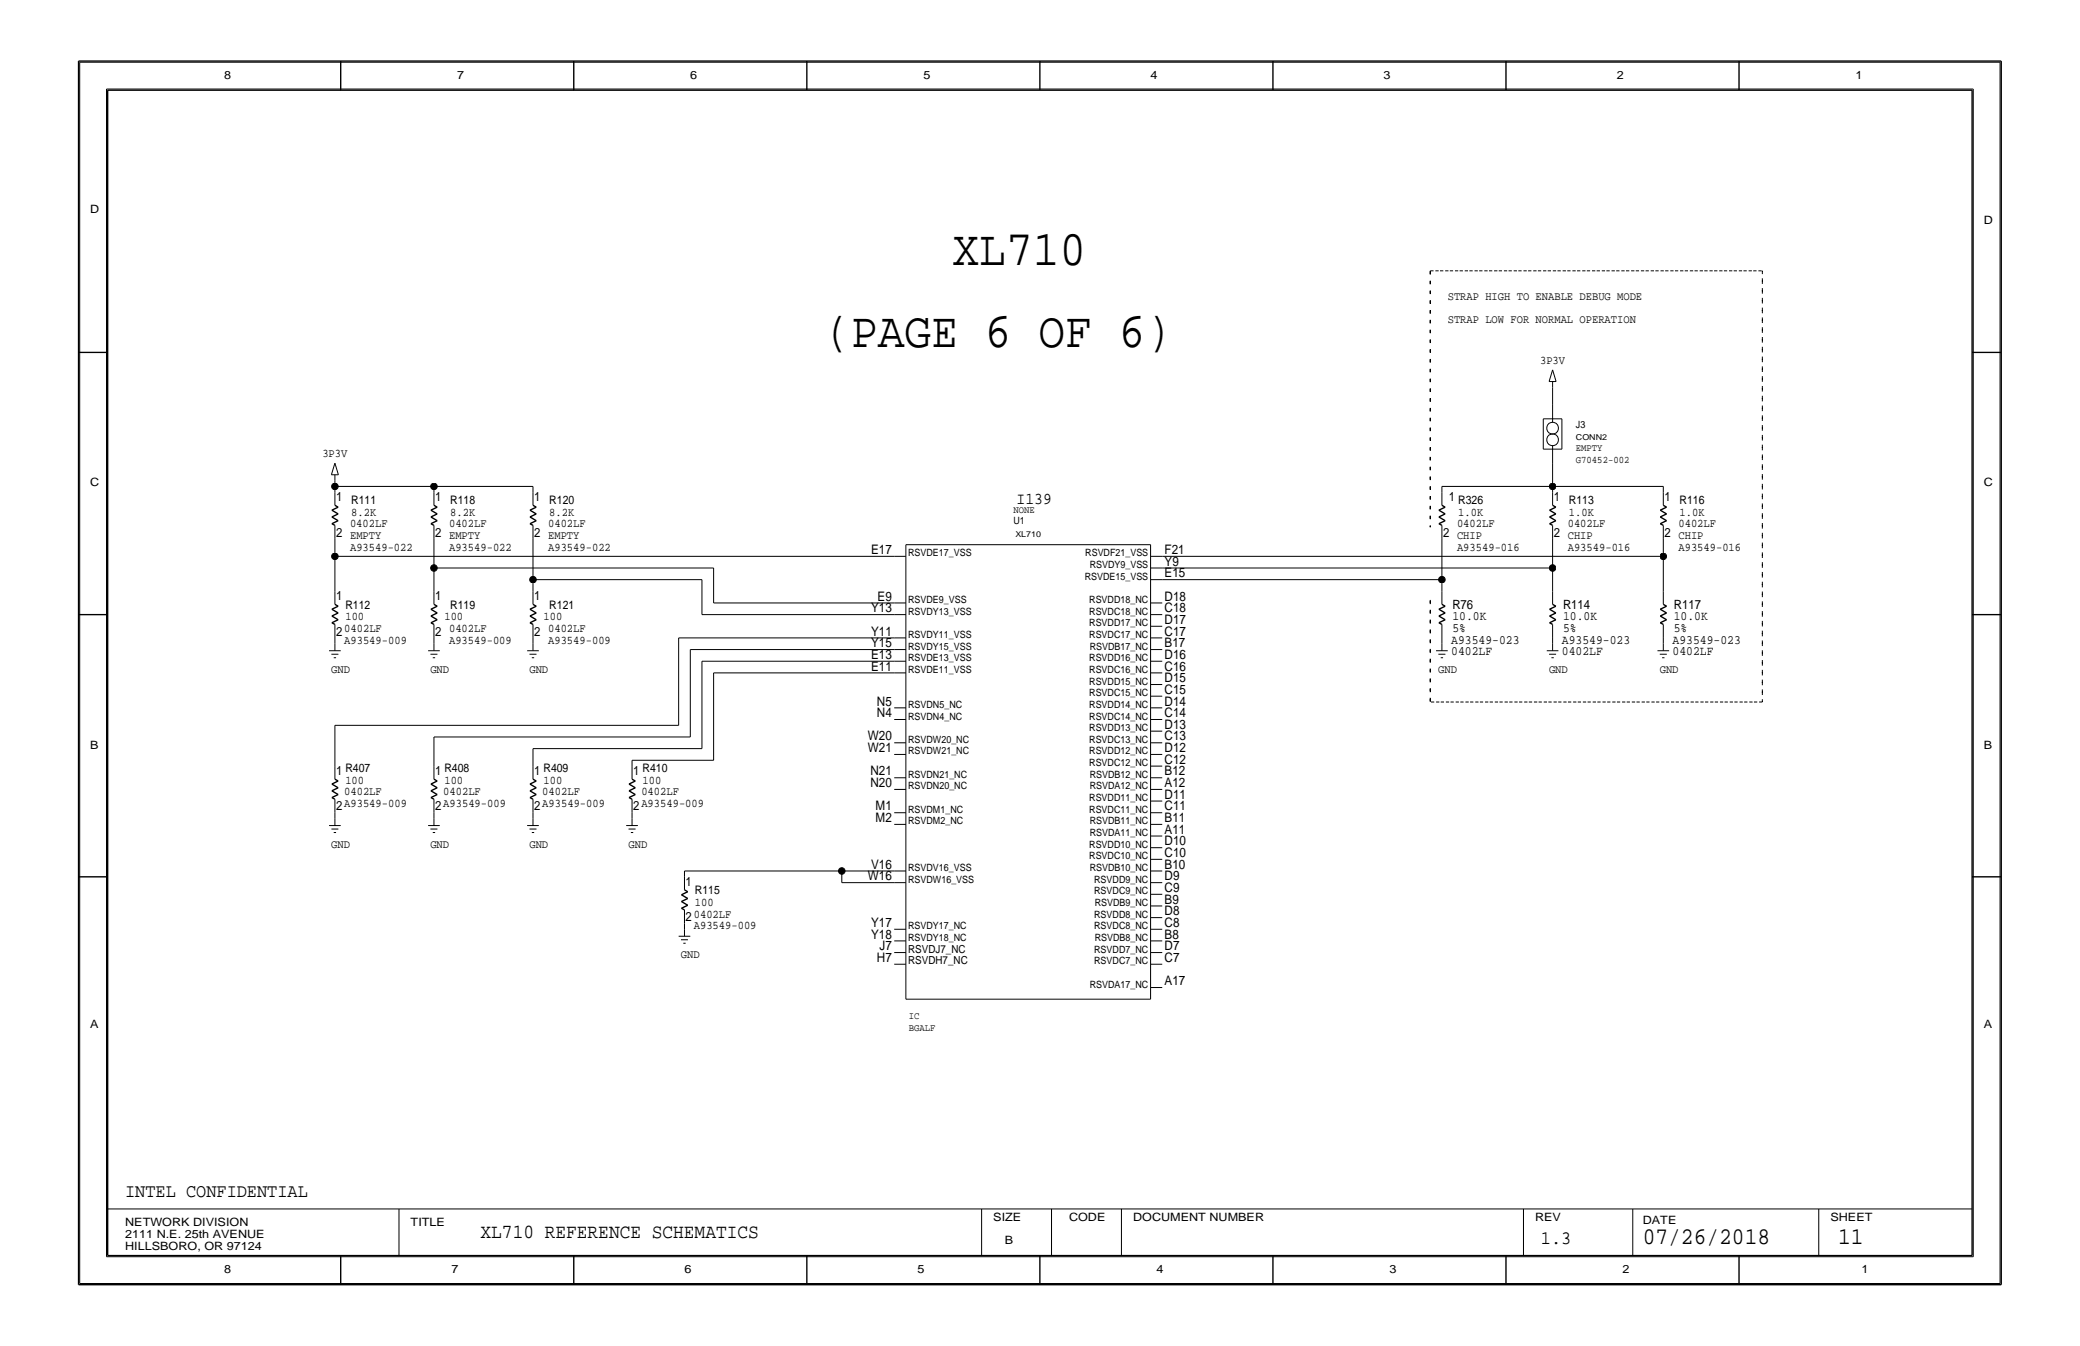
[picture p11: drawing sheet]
<svg xmlns="http://www.w3.org/2000/svg" width="432mm" height="279mm" viewBox="0 0 432 279" stroke-linecap="round" stroke-linejoin="round" font-family="sans-serif">
<g fill="none" stroke="#000" stroke-width=".21">
<path d="M16.5 12.9v253.5zM16.5 12.9h398.7zM22.1 18.5v242.4zM22.1 18.5h387.5zM409.6 18.5v242.4zM415.2 12.9v253.5zM321.6 79.2h1.4zM322.3 76.8l-.7 2.4zM322.3 76.8l.7 2.4zM322.3 79.2v1.2zM68.8 98.6h1.4zM69.5 96.1l-.7 2.5z"/>
<path d="M69.5 99.8v1.2zM69.5 96.1l.7 2.5zM69.5 98.6v1.2zM320.4 86.9v6.3zM320.4 86.9h3.8zM320.4 93.2h3.8zM322.3 80.4v3.6zM322.3 96.1v4.9zM322.3 92.5v3.6zM322.3 84v3.7zM324.2 86.9v6.3zM69.5 115.5h116.1z"/>
<path d="M69.5 111.9v3.6zM69.5 115.5v7.2zM69.5 101h20.6zM69.5 101v1.2zM69.5 109.1v2.8zM69.5 102.2v2.7zM90.1 111.9v6zM90.1 117.9v4.8zM90.1 101h20.5zM90.1 101v1.2zM90.1 109.1v2.8zM90.1 102.2v2.7z"/>
<path d="M90.1 117.9h58zM110.6 111.9v8.4zM110.6 101v1.2zM110.6 109.1v2.8zM110.6 102.2v2.7zM148.1 117.9v7.3zM185.6 115.5h2.5zM188.1 113.1h50.8zM188.1 113.1v94.3zM238.9 113.1v94.3zM238.9 117.9h2.4zM238.9 115.5h2.4z"/>
<path d="M241.3 117.9h81zM241.3 115.5h104zM299.3 111.9v8.4zM299.3 101h23zM299.3 101v1.2zM299.3 109.1v2.8zM299.3 102.2v2.7zM322.3 101h23zM322.3 117.9v4.8zM322.3 111.9v6zM322.3 101v1.2zM322.3 109.1v2.8z"/>
<path d="M322.3 102.2v2.7zM345.3 115.5v7.2zM345.3 111.9v3.6zM345.3 101v1.2zM345.3 109.1v2.8zM345.3 102.2v2.7zM68.3 135.1h2.4zM68.8 135.8h1.4zM69.3 136.5h.5zM69.5 132.4v1.2zM69.5 133.6v1.5zM69.5 129.6v2.8z"/>
<path d="M69.5 122.7v2.8zM88.9 135.1h2.4zM89.4 135.8h1.4zM89.8 136.5h.5zM90.1 132.4v1.2zM90.1 133.6v1.5zM90.1 129.6v2.8zM90.1 122.7v2.8zM109.4 135.1h2.5zM109.9 135.8h1.5zM110.4 136.5h.5zM110.6 120.3h35.1z"/>
<path d="M110.6 132.4v1.2zM110.6 120.3v2.4zM110.6 133.6v1.5zM110.6 129.6v2.8zM110.6 122.7v2.8zM140.9 132.4v18.2zM140.9 132.4h44.7zM143.3 134.8v18.2zM143.3 134.8h42.3zM145.7 137.3h39.9zM145.7 120.3v7.3zM145.7 127.6h39.9z"/>
<path d="M145.7 137.3v18.1zM148.1 125.2h37.5zM148.1 139.7h37.5zM148.1 139.7v18.1zM185.6 139.7h2.5zM185.6 127.6h2.5zM185.6 132.4h2.5zM185.6 134.8h2.5zM185.6 137.3h2.5zM185.6 125.2h2.5zM238.9 134.8h2.4zM238.9 132.4h2.4z"/>
<path d="M238.9 130h2.4zM238.9 137.3h2.4zM238.9 139.7h2.4zM238.9 127.6h2.4zM238.9 120.3h2.4zM238.9 125.2h2.4zM241.3 120.3h58zM298.1 135.1h2.4zM298.6 135.8h1.5zM299.1 136.5h.5zM299.3 132.4v1.2zM299.3 120.3v2.4z"/>
<path d="M299.3 129.6v2.8zM299.3 122.7v2.8zM299.3 133.6v1.5zM321.1 135.1h2.4zM321.6 135.8h1.4zM322.1 136.5h.5zM322.3 132.4v1.2zM322.3 133.6v1.5zM322.3 129.6v2.8zM322.3 122.7v2.8zM344.1 135.1h2.4zM344.6 135.8h1.4z"/>
<path d="M345.1 136.5h.4zM345.3 132.4v1.2zM345.3 133.6v1.5zM345.3 129.6v2.8zM345.3 122.7v2.8zM69.5 150.6h71.4zM69.5 150.6v8.4zM69.5 159v2.7zM90.1 153h53.2zM90.1 153v6zM90.1 159v2.7zM110.6 155.4h35.1z"/>
<path d="M110.6 155.4v3.6zM110.6 159v2.7zM131.2 157.8h16.9zM131.2 157.8v1.2zM131.2 159v2.7zM185.6 149.4h2.5zM185.6 146.9h2.5zM185.6 156.6h2.5zM185.6 154.2h2.5zM238.9 142.1h2.4zM238.9 144.5h2.4zM238.9 146.9h2.4z"/>
<path d="M238.9 149.4h2.4zM238.9 151.8h2.4zM238.9 159h2.4zM238.9 156.6h2.4zM238.9 154.2h2.4zM68.3 171.4h2.4zM68.8 172.1h1.4zM69.3 172.8h.5zM69.5 168.7v1.2zM69.5 169.9v1.5zM69.5 165.9v2.8zM88.9 171.4h2.4z"/>
<path d="M89.4 172.1h1.4zM89.8 172.8h.5zM90.1 168.7v1.2zM90.1 165.9v2.8zM90.1 169.9v1.5zM109.4 171.4h2.5zM109.9 172.1h1.5zM110.4 172.8h.5zM110.6 168.7v1.2zM110.6 165.9v2.8zM110.6 169.9v1.5zM130 171.4h2.4z"/>
<path d="M130.5 172.1h1.4zM131 172.8h.5zM131.2 168.7v1.2zM131.2 165.9v2.8zM131.2 169.9v1.5zM185.6 161.4h2.5zM185.6 163.9h2.5zM185.6 171.1h2.5zM185.6 168.7h2.5zM238.9 161.4h2.4zM238.9 178.4h2.4zM238.9 173.5h2.4z"/>
<path d="M238.9 171.1h2.4zM238.9 168.7h2.4zM238.9 163.9h2.4zM238.9 176h2.4zM238.9 166.3h2.4zM140.9 194.3h2.4zM141.4 195.1h1.4zM141.9 195.8h.4zM142.1 191.7v1.2zM142.1 180.8v1.2zM142.1 192.9v1.4zM142.1 188.9v2.8z"/>
<path d="M142.1 182v2.7zM142.1 180.8h32.7zM174.8 183.2h10.8zM174.8 180.8v2.4zM174.8 180.8h10.8zM185.6 192.9h2.5zM185.6 195.3h2.5zM185.6 197.7h2.5zM185.6 180.8h2.5zM185.6 183.2h2.5zM238.9 180.8h2.4zM238.9 183.2h2.4z"/>
<path d="M238.9 185.6h2.4zM238.9 188.1h2.4zM238.9 190.5h2.4zM238.9 192.9h2.4zM238.9 195.3h2.4zM238.9 197.7h2.4zM185.6 200.2h2.5zM188.1 207.4h50.8zM238.9 200.2h2.4zM238.9 205h2.4zM22.4 251h387zM82.8 251v9.6z"/>
<path d="M203.8 251v9.6zM218.3 251v9.6zM232.8 251v9.6zM316.3 251v9.6zM339 251v9.6zM377.6 251v9.6zM16.5 266.4h398.7zM22.1 260.9h387.5z"/>
<circle cx="322.3" cy="91.3" r="1.22"/>
<circle cx="322.3" cy="88.9" r="1.22"/>
</g>
<path d="M296.9 56.2h69zM296.9 56.2v53.2zM365.9 56.2v89.5zM296.9 124v21.7zM296.9 145.7h69z" fill="none" stroke="#000" stroke-width=".21" stroke-dasharray=".7 1.4" stroke-linecap="butt"/>
<g fill="#000" stroke="#000" stroke-width=".21">
<circle cx="69.5" cy="115.5" r=".68"/>
<circle cx="69.5" cy="101" r=".68"/>
<circle cx="90.1" cy="101" r=".68"/>
<circle cx="90.1" cy="117.9" r=".68"/>
<circle cx="322.3" cy="117.9" r=".68"/>
<circle cx="322.3" cy="101" r=".68"/>
<circle cx="345.3" cy="115.5" r=".68"/>
<circle cx="110.6" cy="120.3" r=".68"/>
<circle cx="299.3" cy="120.3" r=".68"/>
<circle cx="174.8" cy="180.8" r=".68"/>
</g>
<g fill="none" stroke="#000" stroke-width=".29">
<path d="M16.3 12.7h399.1zM16.3 12.7v254zM22.4 18.7h387zM22.4 18.7v241.9zM70.7 12.7v6zM119.1 12.7v6zM167.5 12.7v6zM215.9 12.7v6zM264.3 12.7v6zM312.6 12.7v6zM361 12.7v6zM409.4 18.7v241.9z"/>
<path d="M415.4 12.7v254zM16.3 73.2h6.1zM409.4 73.2h6zM68.9 108.7l.6 .4zM68.9 108.7l1.3-.6zM68.9 107.3l1.3 .8zM68.9 107.3l1.3-.6zM68.9 105.9l1.3-.6zM68.9 105.9l1.3 .8zM69.5 104.9l.7 .4zM89.5 108.7l.6 .4zM89.5 108.7l1.3-.6z"/>
<path d="M89.5 107.3l1.3 .8zM89.5 107.3l1.3-.6zM89.5 105.9l1.3-.6zM89.5 105.9l1.3 .8zM90.1 104.9l.7 .4zM110 108.7l.6 .4zM110 108.7l1.3-.6zM110 107.3l1.3 .8zM110 107.3l1.3-.6zM110 105.9l1.3-.6zM110 105.9l1.3 .8zM110.6 104.9l.7 .4z"/>
<path d="M298.7 108.7l.6 .4zM298.7 108.7l1.3-.6zM298.7 107.3l1.3 .8zM298.7 107.3l1.3-.6zM298.7 105.9l1.3-.6zM298.7 105.9l1.3 .8zM299.3 104.9l.7 .4zM321.7 108.7l.6 .4zM321.7 108.7l1.3-.6zM321.7 107.3l1.3 .8zM321.7 107.3l1.3-.6zM321.7 105.9l1.3-.6z"/>
<path d="M321.7 105.9l1.3 .8zM322.3 104.9l.7 .4zM344.7 108.7l.6 .4zM344.7 108.7l1.3-.6zM344.7 107.3l1.3 .8zM344.7 107.3l1.3-.6zM344.7 105.9l1.3-.6zM344.7 105.9l1.3 .8zM345.3 104.9l.7 .4zM16.3 127.6h6.1zM68.9 129.3l.6 .3zM68.9 129.3l1.3-.7z"/>
<path d="M68.9 127.9l1.3 .7zM68.9 127.9l1.3-.7zM68.9 126.5l1.3-.7zM68.9 126.5l1.3 .7zM69.5 125.5l.7 .3zM89.5 129.3l.6 .3zM89.5 129.3l1.3-.7zM89.5 127.9l1.3 .7zM89.5 127.9l1.3-.7zM89.5 126.5l1.3-.7zM89.5 126.5l1.3 .7zM90.1 125.5l.7 .3z"/>
<path d="M110 129.3l.6 .3zM110 129.3l1.3-.7zM110 127.9l1.3 .7zM110 127.9l1.3-.7zM110 126.5l1.3-.7zM110 126.5l1.3 .7zM110.6 125.5l.7 .3zM298.7 129.3l.6 .3zM298.7 129.3l1.3-.7zM298.7 127.9l1.3 .7zM298.7 127.9l1.3-.7zM298.7 126.5l1.3-.7z"/>
<path d="M298.7 126.5l1.3 .7zM299.3 125.5l.7 .3zM321.7 129.3l.6 .3zM321.7 129.3l1.3-.7zM321.7 127.9l1.3 .7zM321.7 127.9l1.3-.7zM321.7 126.5l1.3-.7zM321.7 126.5l1.3 .7zM322.3 125.5l.7 .3zM344.7 129.3l.6 .3zM344.7 129.3l1.3-.7zM344.7 127.9l1.3 .7z"/>
<path d="M344.7 127.9l1.3-.7zM344.7 126.5l1.3-.7zM344.7 126.5l1.3 .7zM345.3 125.5l.7 .3zM409.4 127.6h6zM68.9 165.6l.6 .3zM68.9 165.6l1.3-.7zM68.9 164.2l1.3 .7zM68.9 164.2l1.3-.7zM68.9 162.8l1.3-.7zM68.9 162.8l1.3 .7zM69.5 161.7l.7 .4z"/>
<path d="M89.5 165.6l.6 .3zM89.5 165.6l1.3-.7zM89.5 164.2l1.3 .7zM89.5 164.2l1.3-.7zM89.5 162.8l1.3-.7zM89.5 162.8l1.3 .7zM90.1 161.7l.7 .4zM110 165.6l.6 .3zM110 165.6l1.3-.7zM110 164.2l1.3 .7zM110 164.2l1.3-.7zM110 162.8l1.3-.7z"/>
<path d="M110 162.8l1.3 .7zM110.6 161.7l.7 .4zM130.6 165.6l.6 .3zM130.6 165.6l1.3-.7zM130.6 164.2l1.3 .7zM130.6 164.2l1.3-.7zM130.6 162.8l1.3-.7zM130.6 162.8l1.3 .7zM131.2 161.7l.7 .4zM16.3 182h6.1zM141.5 188.5l.6 .4zM141.5 188.5l1.3-.6z"/>
<path d="M141.5 187.1l1.3 .8zM141.5 187.1l1.3-.6zM141.5 185.7l1.3-.6zM141.5 185.7l1.3 .8zM142.1 184.7l.7 .4zM409.4 182h6zM16.3 266.7h399.1zM22.4 260.6h387zM70.7 260.6v6.1zM119.1 260.6v6.1zM167.5 260.6v6.1zM215.9 260.6v6.1z"/>
<path d="M264.3 260.6v6.1zM312.6 260.6v6.1zM361 260.6v6.1z"/>
</g>
<g font-size="10.4">
<text x="197.7" y="55">XL710</text>
<text x="171.1" y="71.9">(PAGE 6 OF 6)</text>
</g>
<g font-size="4.9">
<text x="341" y="258.2">07/26/2018</text>
<text x="381.6" y="258.2">11</text>
</g>
<text font-size="4.2" x="99.8" y="257">XL710 REFERENCE SCHEMATICS</text>
<g font-size="3.9">
<text x="26" y="248.5">INTEL CONFIDENTIAL</text>
<text x="319.9" y="258.2">1.3</text>
</g>
<text font-size="3.4" x="211" y="104.6">I139</text>
<g font-size="2.7">
<text x="180.8" y="115">E17</text>
<text x="241.8" y="115">F21</text>
<text x="241.8" y="117.4">Y9</text>
<text x="241.8" y="119.8">E15</text>
<text x="182.2" y="124.7">E9</text>
<text x="241.8" y="124.7">D18</text>
<text x="180.8" y="131.9">Y11</text>
<text x="180.8" y="127.1">Y13</text>
<text x="241.8" y="127.1">C18</text>
<text x="241.8" y="129.5">D17</text>
<text x="241.8" y="131.9">C17</text>
<text x="180.8" y="136.8">E13</text>
<text x="180.8" y="134.4">Y15</text>
<text x="241.8" y="136.8">D16</text>
<text x="241.8" y="134.4">B17</text>
<text x="180.8" y="139.2">E11</text>
<text x="241.8" y="141.6">D15</text>
<text x="241.8" y="139.2">C16</text>
<text x="182.1" y="146.4">N5</text>
<text x="182.1" y="148.9">N4</text>
<text x="241.8" y="148.9">C14</text>
<text x="241.8" y="146.4">D14</text>
<text x="241.8" y="144">C15</text>
<text x="180.2" y="153.7">W20</text>
<text x="241.8" y="153.7">C13</text>
<text x="241.8" y="151.3">D13</text>
<text x="180.2" y="156.1">W21</text>
<text x="180.7" y="161">N21</text>
<text x="241.8" y="156.1">D12</text>
<text x="241.8" y="161">B12</text>
<text x="241.8" y="158.5">C12</text>
<text x="180.7" y="163.4">N20</text>
<text x="241.8" y="165.8">D11</text>
<text x="241.8" y="163.4">A12</text>
<text x="181.8" y="168.2">M1</text>
<text x="181.8" y="170.6">M2</text>
<text x="241.8" y="168.2">C11</text>
<text x="241.8" y="170.6">B11</text>
<text x="241.8" y="173.1">A11</text>
<text x="241.8" y="175.5">D10</text>
<text x="241.8" y="177.9">C10</text>
<text x="180.2" y="182.7">W16</text>
<text x="180.8" y="180.3">V16</text>
<text x="241.8" y="185.2">C9</text>
<text x="241.8" y="182.7">D9</text>
<text x="241.8" y="180.3">B10</text>
<text x="241.8" y="190">D8</text>
<text x="241.8" y="187.6">B9</text>
<text x="180.8" y="192.4">Y17</text>
<text x="180.8" y="194.8">Y18</text>
<text x="182.6" y="197.3">J7</text>
<text x="241.8" y="197.2">D7</text>
<text x="241.8" y="194.8">B8</text>
<text x="241.8" y="192.4">C8</text>
<text x="182.1" y="199.7">H7</text>
<text x="241.8" y="199.7">C7</text>
<text x="241.8" y="204.5">A17</text>
</g>
<g font-size="2.6">
<text x="69.8" y="104">1</text>
<text x="90.3" y="104">1</text>
<text x="110.9" y="104">1</text>
<text x="300.8" y="104">1 R326</text>
<text x="322.6" y="104">1</text>
<text x="345.5" y="104">1</text>
<text x="69.8" y="111.4">2 EMPTY</text>
<text x="90.3" y="111.4">2 EMPTY</text>
<text x="110.9" y="111.4">2 EMPTY</text>
<text x="299.6" y="111.4">2 CHIP</text>
<text x="322.6" y="111.4">2 CHIP</text>
<text x="345.5" y="111.4">2 CHIP</text>
<text x="69.8" y="124.6">1</text>
<text x="90.3" y="124.6">1</text>
<text x="110.9" y="124.6">1</text>
<text x="69.8" y="131.9">2</text>
<text x="90.3" y="131.9">2</text>
<text x="110.9" y="131.9">2</text>
<text x="301.5" y="126.4">R76</text>
<text x="301.5" y="131.2">5%</text>
<text x="301.5" y="128.8">10.0K</text>
<text x="324.5" y="126.4">R114</text>
<text x="324.5" y="131.2">5%</text>
<text x="324.5" y="128.8">10.0K</text>
<text x="347.5" y="131.2">5%</text>
<text x="347.5" y="128.8">10.0K</text>
<text x="347.5" y="126.4">R117</text>
<text x="301.3" y="136">0402LF</text>
<text x="301.3" y="133.6">A93549-023</text>
<text x="324.2" y="133.6">A93549-023</text>
<text x="324.3" y="136">0402LF</text>
<text x="347.2" y="133.6">A93549-023</text>
<text x="347.2" y="136">0402LF</text>
<text x="69.8" y="160.9">1</text>
<text x="90.3" y="160.9">1</text>
<text x="110.9" y="160.9">1</text>
<text x="131.5" y="160.9">1</text>
<text x="69.8" y="168.2">2</text>
<text x="90.3" y="168.2">2</text>
<text x="110.9" y="168.2">2</text>
<text x="131.5" y="168.2">2</text>
<text x="142.3" y="183.8">1</text>
<text x="142.3" y="191.2">2</text>
</g>
<g font-size="2.4">
<text x="46.5" y="16.3">8</text>
<text x="94.9" y="16.3">7</text>
<text x="143.3" y="16.3">6</text>
<text x="191.7" y="16.3">5</text>
<text x="238.9" y="16.3">4</text>
<text x="287.2" y="16.3">3</text>
<text x="335.6" y="16.3">2</text>
<text x="385.2" y="16.3">1</text>
<text x="18.7" y="44.1">D</text>
<text x="411.8" y="46.5">D</text>
<text x="300.5" y="62.3">STRAP HIGH TO ENABLE DEBUG MODE</text>
<text x="300.5" y="67.1">STRAP LOW FOR NORMAL OPERATION</text>
<text x="319.7" y="75.6">3P3V</text>
<text x="66.9" y="94.9">3P3V</text>
<text x="18.7" y="101">C</text>
<text x="411.8" y="101">C</text>
<text x="72.9" y="104.6">R111</text>
<text x="72.9" y="107">8.2K</text>
<text x="93.5" y="104.6">R118</text>
<text x="93.5" y="107">8.2K</text>
<text x="114" y="104.6">R120</text>
<text x="114" y="107">8.2K</text>
<text x="302.7" y="107">1.0K</text>
<text x="325.7" y="104.6">R113</text>
<text x="325.7" y="107">1.0K</text>
<text x="348.7" y="107">1.0K</text>
<text x="348.7" y="104.6">R116</text>
<text x="72.7" y="109.4">0402LF</text>
<text x="93.2" y="109.4">0402LF</text>
<text x="113.8" y="109.4">0402LF</text>
<text x="302.5" y="109.4">0402LF</text>
<text x="325.5" y="109.4">0402LF</text>
<text x="348.4" y="109.4">0402LF</text>
<text x="72.7" y="114.3">A93549-022</text>
<text x="93.2" y="114.3">A93549-022</text>
<text x="113.8" y="114.3">A93549-022</text>
<text x="302.5" y="114.3">A93549-016</text>
<text x="325.5" y="114.3">A93549-016</text>
<text x="348.4" y="114.3">A93549-016</text>
<text x="71.5" y="131.2">0402LF</text>
<text x="71.7" y="126.4">R112</text>
<text x="71.7" y="128.8">100</text>
<text x="92.3" y="128.8">100</text>
<text x="93.2" y="131.2">0402LF</text>
<text x="93.5" y="126.4">R119</text>
<text x="112.8" y="128.8">100</text>
<text x="113.8" y="131.2">0402LF</text>
<text x="114" y="126.4">R121</text>
<text x="71.5" y="133.6">A93549-009</text>
<text x="93.2" y="133.6">A93549-009</text>
<text x="113.8" y="133.6">A93549-009</text>
<text x="68.8" y="139.7">GND</text>
<text x="89.3" y="139.7">GND</text>
<text x="109.9" y="139.7">GND</text>
<text x="298.6" y="139.7">GND</text>
<text x="321.6" y="139.7">GND</text>
<text x="344.6" y="139.7">GND</text>
<text x="18.7" y="155.4">B</text>
<text x="411.8" y="155.4">B</text>
<text x="71.7" y="160.2">R407</text>
<text x="92.3" y="160.2">R408</text>
<text x="112.8" y="160.2">R409</text>
<text x="133.4" y="160.2">R410</text>
<text x="71.5" y="165.1">0402LF</text>
<text x="71.5" y="167.5">A93549-009</text>
<text x="71.7" y="162.7">100</text>
<text x="92" y="167.5">A93549-009</text>
<text x="92" y="165.1">0402LF</text>
<text x="92.3" y="162.7">100</text>
<text x="112.6" y="165.1">0402LF</text>
<text x="112.6" y="167.5">A93549-009</text>
<text x="112.8" y="162.7">100</text>
<text x="133.1" y="167.5">A93549-009</text>
<text x="133.1" y="165.1">0402LF</text>
<text x="133.4" y="162.7">100</text>
<text x="68.8" y="176">GND</text>
<text x="89.3" y="176">GND</text>
<text x="109.9" y="176">GND</text>
<text x="130.5" y="176">GND</text>
<text x="144.3" y="185.6">R115</text>
<text x="144" y="190.5">0402LF</text>
<text x="144.3" y="188.1">100</text>
<text x="144" y="192.9">A93549-009</text>
<text x="141.4" y="198.9">GND</text>
<text x="18.7" y="213.5">A</text>
<text x="411.8" y="213.5">A</text>
<text x="26" y="254.6">NETWORK DIVISION</text>
<text x="26" y="257">2111 N.E. 25th AVENUE</text>
<text x="85.2" y="254.6">TITLE</text>
<text x="206.2" y="253.4">SIZE</text>
<text x="221.9" y="253.4">CODE</text>
<text x="235.2" y="253.4">DOCUMENT NUMBER</text>
<text x="318.7" y="253.4">REV</text>
<text x="341" y="254">DATE</text>
<text x="380" y="253.4">SHEET</text>
<text x="26" y="259.4">HILLSBORO, OR 97124</text>
<text x="208.6" y="258.2">B</text>
<text x="46.5" y="264.3">8</text>
<text x="93.7" y="264.3">7</text>
<text x="142.1" y="264.3">6</text>
<text x="190.5" y="264.3">5</text>
<text x="240.1" y="264.3">4</text>
<text x="288.4" y="264.3">3</text>
<text x="336.8" y="264.3">2</text>
<text x="386.4" y="264.3">1</text>
</g>
<g font-size="2.3">
<text x="188.5" y="197.7">RSVDJ7_NC</text>
<text x="188.5" y="200.2">RSVDH7_NC</text>
</g>
<g font-size="2.1">
<text x="327.2" y="88.9">J3</text>
<text x="327.2" y="93.7">EMPTY</text>
<text x="327.2" y="96.1">G70452-002</text>
<text x="210.4" y="106.4">NONE</text>
<text x="210.4" y="108.9">U1</text>
<text x="188.5" y="115.5">RSVDE17_VSS</text>
<text x="225.3" y="115.5">RSVDF21_VSS</text>
<text x="226.2" y="117.9">RSVDY9_VSS</text>
<text x="188.5" y="125.2">RSVDE9_VSS</text>
<text x="225.2" y="120.3">RSVDE15_VSS</text>
<text x="226.1" y="125.2">RSVDD18_NC</text>
<text x="188.5" y="127.6">RSVDY13_VSS</text>
<text x="226.1" y="130">RSVDD17_NC</text>
<text x="226.1" y="127.6">RSVDC18_NC</text>
<text x="188.5" y="132.4">RSVDY11_VSS</text>
<text x="188.5" y="134.8">RSVDY15_VSS</text>
<text x="188.5" y="137.3">RSVDE13_VSS</text>
<text x="226.1" y="132.4">RSVDC17_NC</text>
<text x="226.1" y="137.3">RSVDD16_NC</text>
<text x="226.2" y="134.8">RSVDB17_NC</text>
<text x="188.5" y="139.7">RSVDE11_VSS</text>
<text x="226.1" y="139.7">RSVDC16_NC</text>
<text x="226.1" y="142.1">RSVDD15_NC</text>
<text x="188.5" y="149.4">RSVDN4_NC</text>
<text x="188.5" y="146.9">RSVDN5_NC</text>
<text x="226.1" y="144.5">RSVDC15_NC</text>
<text x="226.1" y="146.9">RSVDD14_NC</text>
<text x="226.1" y="149.4">RSVDC14_NC</text>
<text x="188.5" y="154.2">RSVDW20_NC</text>
<text x="226.1" y="151.8">RSVDD13_NC</text>
<text x="226.1" y="154.2">RSVDC13_NC</text>
<text x="188.5" y="156.6">RSVDW21_NC</text>
<text x="188.5" y="161.4">RSVDN21_NC</text>
<text x="226.1" y="159">RSVDC12_NC</text>
<text x="226.1" y="156.6">RSVDD12_NC</text>
<text x="226.2" y="161.5">RSVDB12_NC</text>
<text x="188.5" y="163.9">RSVDN20_NC</text>
<text x="226.1" y="166.3">RSVDD11_NC</text>
<text x="226.2" y="163.9">RSVDA12_NC</text>
<text x="188.5" y="171.1">RSVDM2_NC</text>
<text x="188.5" y="168.7">RSVDM1_NC</text>
<text x="226.1" y="168.7">RSVDC11_NC</text>
<text x="226.2" y="173.5">RSVDA11_NC</text>
<text x="226.2" y="171.1">RSVDB11_NC</text>
<text x="226.1" y="178.4">RSVDC10_NC</text>
<text x="226.1" y="176">RSVDD10_NC</text>
<text x="188.5" y="180.8">RSVDV16_VSS</text>
<text x="188.5" y="183.2">RSVDW16_VSS</text>
<text x="226.2" y="180.8">RSVDB10_NC</text>
<text x="227.2" y="183.2">RSVDD9_NC</text>
<text x="227.2" y="185.6">RSVDC9_NC</text>
<text x="227.2" y="190.5">RSVDD8_NC</text>
<text x="227.3" y="188.1">RSVDB9_NC</text>
<text x="188.5" y="192.9">RSVDY17_NC</text>
<text x="188.5" y="195.3">RSVDY18_NC</text>
<text x="227.2" y="192.9">RSVDC8_NC</text>
<text x="227.2" y="197.7">RSVDD7_NC</text>
<text x="227.3" y="195.3">RSVDB8_NC</text>
<text x="227.2" y="200.2">RSVDC7_NC</text>
<text x="226.2" y="205">RSVDA17_NC</text>
<text x="188.6" y="211.6">IC</text>
<text x="188.6" y="214">BGALF</text>
</g>
<g font-size="1.7">
<text x="327.2" y="91.3">CONN2</text>
<text x="210.8" y="111.5">XL710</text>
</g>
</svg>
